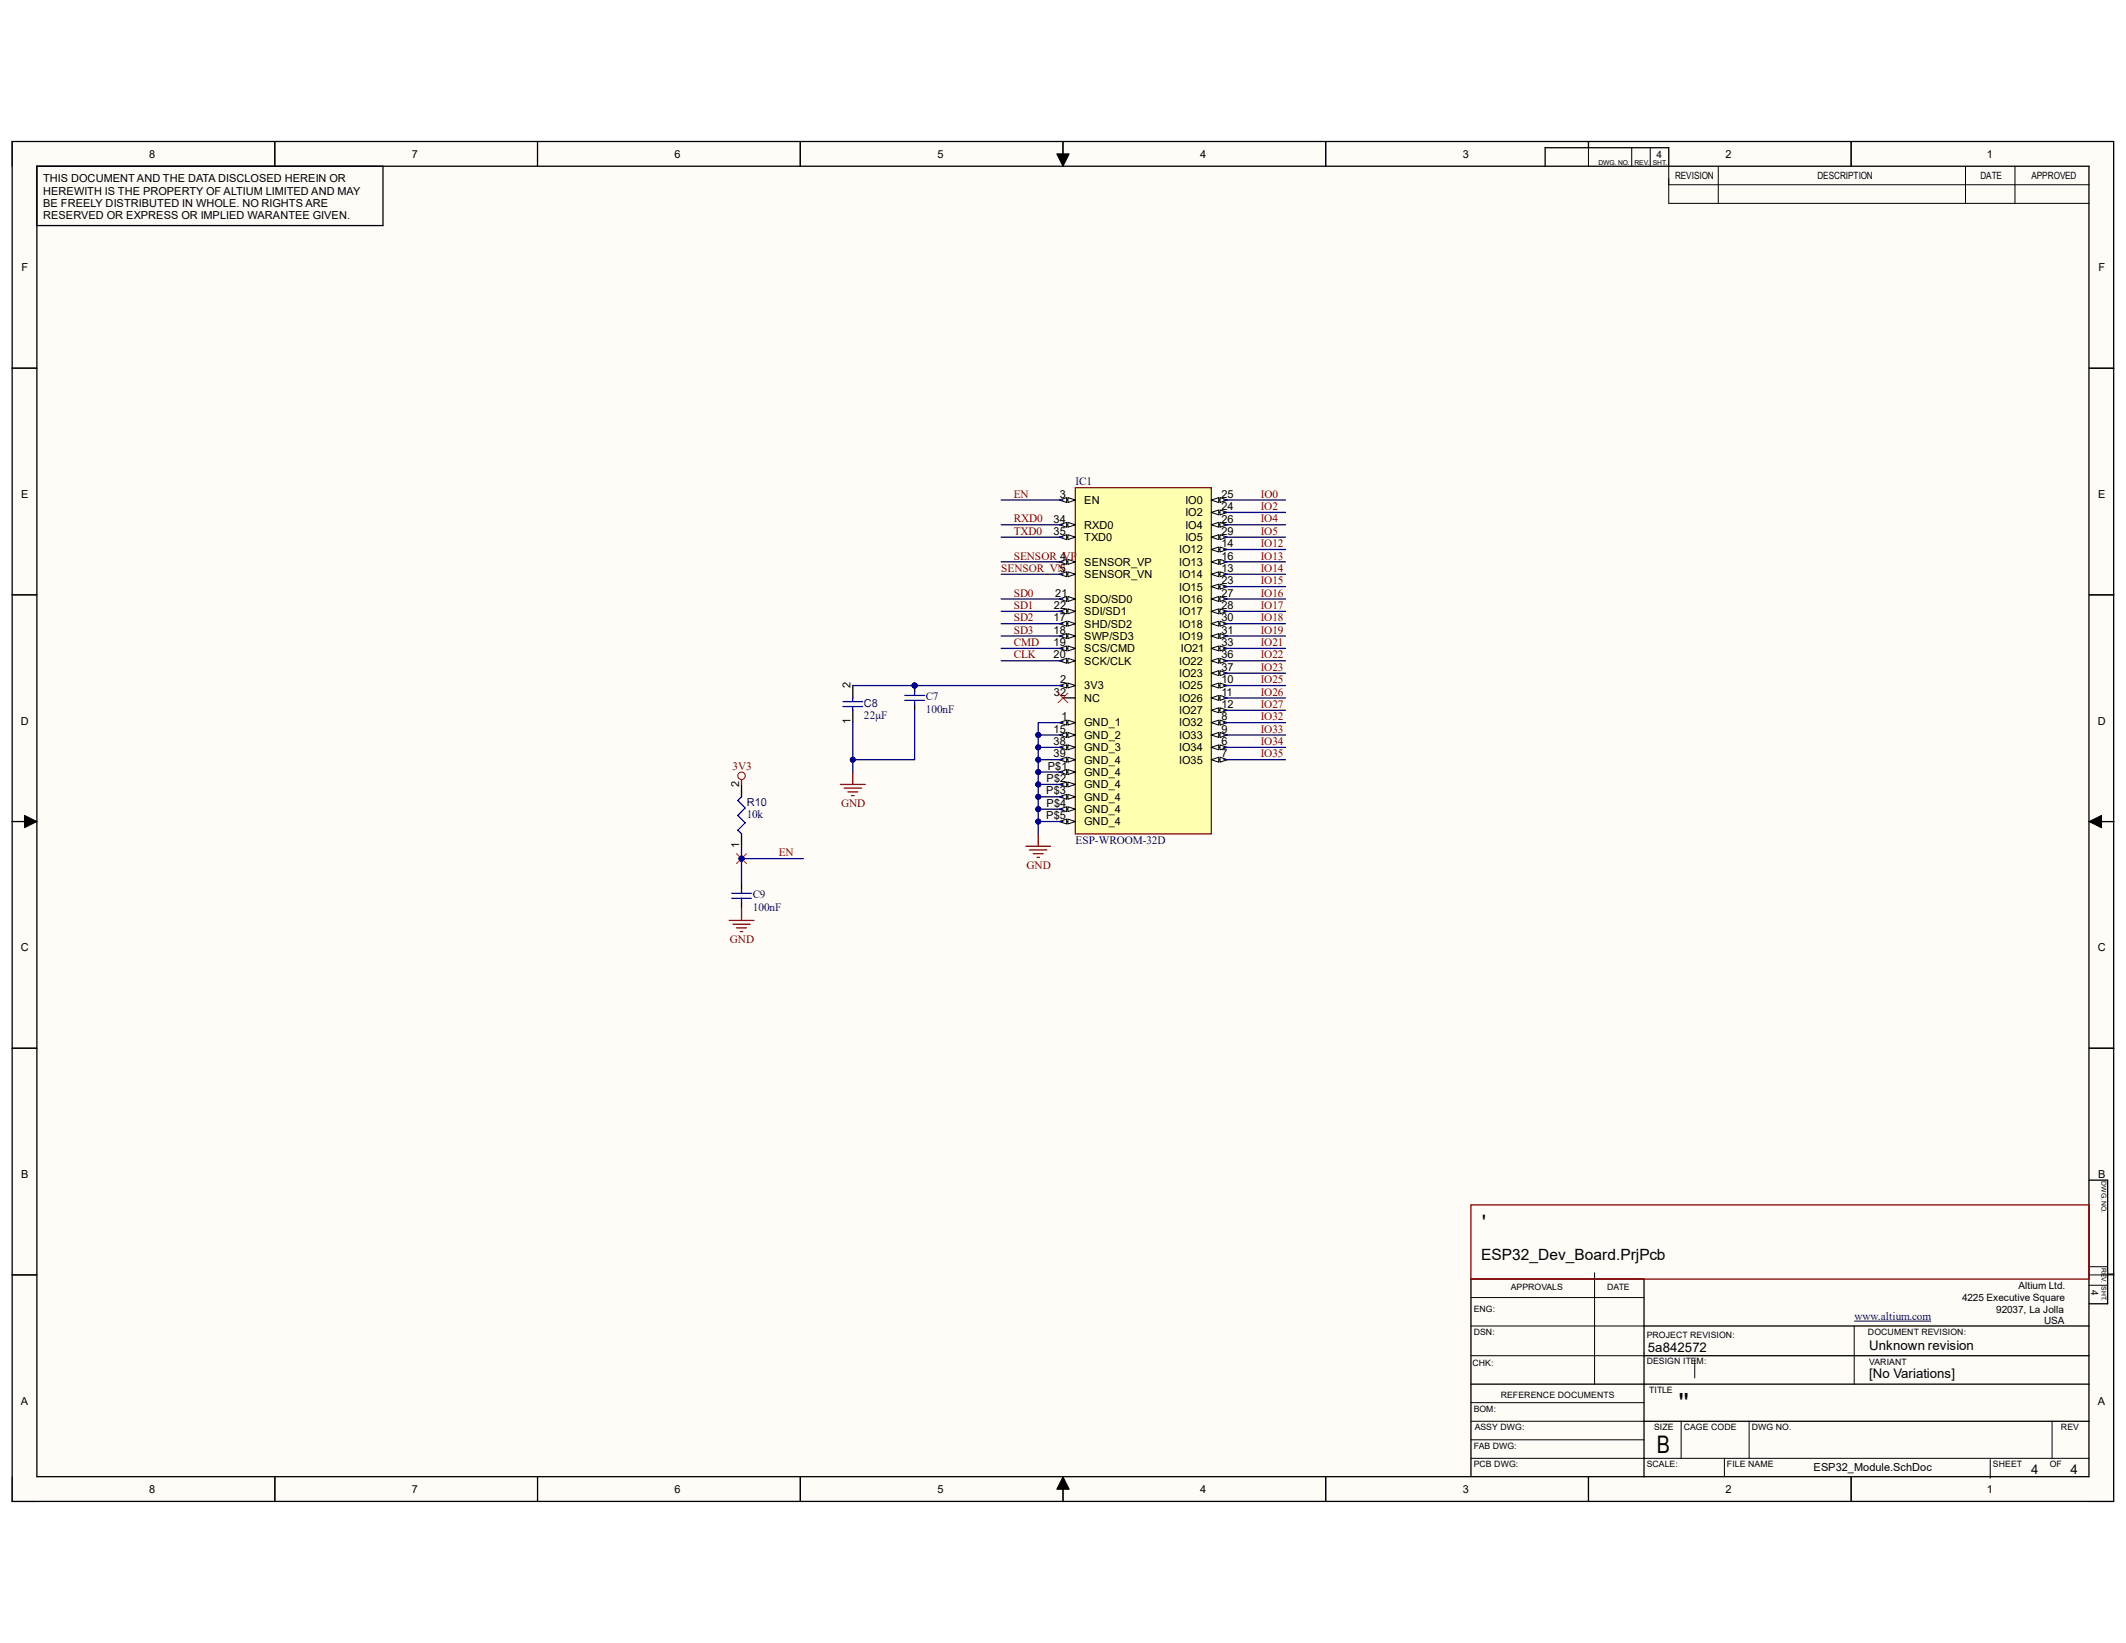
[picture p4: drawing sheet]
<svg xmlns="http://www.w3.org/2000/svg" width="279mm" height="216mm" viewBox="0 0 279 216" stroke-linecap="round" stroke-linejoin="round" font-family="sans-serif">
<g fill="#fffcf8">
<path d="M1.6 18.6h276.2v178.7h-276.2z" fill-rule="evenodd"/>
<path d="M4.8 21.8h269.8v172.3h-269.8z" fill-rule="evenodd"/>
</g>
<g fill="none" stroke="#000" stroke-width=".13">
<path d="M1.6 18.6v3.2M36.1 18.6v3.2M70.6 18.6v3.2M105.2 18.6v3.2M139.7 18.6v3.2M174.2 18.6v3.2M208.8 18.6v3.2M214.4 19.4v2.4M216.9 19.4v2.4M243.3 18.6v3.2M138.9 20.2h1.6l-.8 1.6zM219.3 21.8v4.9h55.3"/>
<path d="M219.3 24.3h55.3M225.8 21.8v4.9M258.3 21.8v4.9M264.8 21.8v4.9M1.6 48.4h3.2M274.6 48.4h3.2M1.6 78.2h3.2M274.6 78.2h3.2M1.6 108h3.2M3.2 107.1l1.6 .9-1.6 .8zM274.6 108l1.6-.9v1.7zM274.6 108h3.2"/>
<path d="M1.6 137.7h3.2M274.6 137.7h3.2M1.6 167.5h3.2M193.3 174.2h22.8M193.3 170.5h22.8M193.3 178.1h22.8M209.6 167.3v14.6M222.7 178.6v2.5M243.7 174.2v7.7M274.6 167.5h3.2M274.6 168.9h2.4M274.6 166.5h2.4"/>
<path d="M1.6 194.1v3.2h3.2M36.1 194.1v3.2M70.6 194.1v3.2M105.2 194.1v3.2M139.7 194.1l.8 1.6h-1.6zM139.7 194.1v3.2M174.2 194.1v3.2M193.3 191.6h81.3M193.3 186.8h22.8M193.3 184.3h22.8M193.3 189.2h22.8M208.8 194.1v3.2"/>
<path d="M220.9 186.8v4.8M226.6 191.6v2.5M229.9 186.8v4.8M243.3 194.1v3.2M261.6 191.8v2.4M269.7 186.8v4.8M274.6 197.3h3.2"/>
</g>
<g fill="none" stroke="#000" stroke-width=".17">
<path d="M1.6 18.6h276.2v178.7h-276.2zM36.1 18.6v3.2M70.6 18.6v3.2M105.2 18.6v3.2M139.7 18.6v3.2M174.2 18.6v3.2M208.8 18.6v.8M243.3 18.6v3.2M50.3 21.8v7.8h-45.5v-7.8h269.7v172.2h-269.7v-172.2M203.1 21.8v-2.4h16.2v2.4M1.6 48.4h3.2M274.6 48.4h3.2"/>
<path d="M1.6 78.2h3.2M274.6 78.2h3.2M1.6 108h3.2M274.6 108h3.2M1.6 137.7h3.2M274.6 137.7h3.2M274.6 155.1h2.4v16.2h-2.4M1.6 167.5h3.2M216.1 174.2h58.5M216.1 178.1h58.5M277 167.4h.8M36.1 194.1v3.2"/>
<path d="M70.6 194.1v3.2M105.2 194.1v3.2M139.7 194.1v3.2M174.2 194.1v3.2M193.3 193.9v-25.8h22.8v26M193.3 181.9h81.3M208.8 194.1v3.2M216.1 186.8h58.5M243.3 194.1v3.2"/>
</g>
<path d="M138.9 20.2h1.6l-.8 1.6zM3.2 107.1l1.6 .9-1.6 .8zM274.6 108l1.6-.9v1.7zM139.7 194.1l.8 1.6h-1.6z" fill="#000"/>
<path d="M193.3 158.3h81.3v9.8h-81.3z" fill="none" stroke="#800000" stroke-width=".17"/>
<path d="M243.7 173.6h10.1" fill="none" stroke="#000080" stroke-width=".13"/>
<path d="M141.3 64.1h17.9v45.5h-17.9z" fill-rule="evenodd" fill="#ffffb0"/>
<path d="M141.3 64.1h17.9v45.5h-17.9z" fill="none" stroke="#800000" stroke-width=".17"/>
<path d="M139.7 65.7h1.6" fill="none" stroke="#000" stroke-width=".17"/>
<path d="M140.3 65.4l1 .3-1 .3z" fill="#f8fcff"/>
<path d="M140.3 65.4l1 .3-1 .3z" fill="none" stroke="#000" stroke-width=".13"/>
<path d="M139.2 65.7l1-.3v.6z" fill="#f8fcff"/>
<path d="M139.2 65.7l1-.3v.6z" fill="none" stroke="#000" stroke-width=".13"/>
<path d="M139.7 69h1.6" fill="none" stroke="#000" stroke-width=".17"/>
<path d="M140.3 68.6l1 .4-1 .3z" fill="#f8fcff"/>
<path d="M140.3 68.6l1 .4-1 .3z" fill="none" stroke="#000" stroke-width=".13"/>
<path d="M139.2 69l1-.4v.7z" fill="#f8fcff"/>
<path d="M139.2 69l1-.4v.7z" fill="none" stroke="#000" stroke-width=".13"/>
<path d="M139.7 70.6h1.6" fill="none" stroke="#000" stroke-width=".17"/>
<path d="M140.3 70.3l1 .3-1 .3z" fill="#f8fcff"/>
<path d="M140.3 70.3l1 .3-1 .3z" fill="none" stroke="#000" stroke-width=".13"/>
<path d="M139.2 70.6l1-.3v.6z" fill="#f8fcff"/>
<path d="M139.2 70.6l1-.3v.6z" fill="none" stroke="#000" stroke-width=".13"/>
<path d="M139.7 73.8h1.6" fill="none" stroke="#000" stroke-width=".17"/>
<path d="M140.3 73.5l1 .3-1 .4z" fill="#f8fcff"/>
<path d="M140.3 73.5l1 .3-1 .4z" fill="none" stroke="#000" stroke-width=".13"/>
<path d="M139.2 73.8l1-.3v.7z" fill="#f8fcff"/>
<path d="M139.2 73.8l1-.3v.7z" fill="none" stroke="#000" stroke-width=".13"/>
<path d="M139.7 75.5h1.6" fill="none" stroke="#000" stroke-width=".17"/>
<path d="M140.3 75.1l1 .4-1 .3z" fill="#f8fcff"/>
<path d="M140.3 75.1l1 .4-1 .3z" fill="none" stroke="#000" stroke-width=".13"/>
<path d="M139.2 75.5l1-.4v.7z" fill="#f8fcff"/>
<path d="M139.2 75.5l1-.4v.7z" fill="none" stroke="#000" stroke-width=".13"/>
<path d="M139.7 78.7h1.6" fill="none" stroke="#000" stroke-width=".17"/>
<path d="M140.3 78.4l1 .3-1 .3z" fill="#f8fcff"/>
<path d="M140.3 78.4l1 .3-1 .3z" fill="none" stroke="#000" stroke-width=".13"/>
<path d="M139.2 78.7l1-.3v.6z" fill="#f8fcff"/>
<path d="M139.2 78.7l1-.3v.6z" fill="none" stroke="#000" stroke-width=".13"/>
<path d="M139.7 80.3h1.6" fill="none" stroke="#000" stroke-width=".17"/>
<path d="M140.3 80l1 .3-1 .4z" fill="#f8fcff"/>
<path d="M140.3 80l1 .3-1 .4z" fill="none" stroke="#000" stroke-width=".13"/>
<path d="M139.2 80.3l1-.3v.7z" fill="#f8fcff"/>
<path d="M139.2 80.3l1-.3v.7z" fill="none" stroke="#000" stroke-width=".13"/>
<path d="M139.7 82h1.6" fill="none" stroke="#000" stroke-width=".17"/>
<path d="M140.3 81.6l1 .4-1 .3z" fill="#f8fcff"/>
<path d="M140.3 81.6l1 .4-1 .3z" fill="none" stroke="#000" stroke-width=".13"/>
<path d="M139.2 82l1-.4v.7z" fill="#f8fcff"/>
<path d="M139.2 82l1-.4v.7z" fill="none" stroke="#000" stroke-width=".13"/>
<path d="M139.7 83.6h1.6" fill="none" stroke="#000" stroke-width=".17"/>
<path d="M140.3 83.3l1 .3-1 .3z" fill="#f8fcff"/>
<path d="M140.3 83.3l1 .3-1 .3z" fill="none" stroke="#000" stroke-width=".13"/>
<path d="M139.2 83.6l1-.3v.6z" fill="#f8fcff"/>
<path d="M139.2 83.6l1-.3v.6z" fill="none" stroke="#000" stroke-width=".13"/>
<path d="M139.7 85.2h1.6" fill="none" stroke="#000" stroke-width=".17"/>
<path d="M140.3 84.9l1 .3-1 .3z" fill="#f8fcff"/>
<path d="M140.3 84.9l1 .3-1 .3z" fill="none" stroke="#000" stroke-width=".13"/>
<path d="M139.2 85.2l1-.3v.6z" fill="#f8fcff"/>
<path d="M139.2 85.2l1-.3v.6z" fill="none" stroke="#000" stroke-width=".13"/>
<path d="M139.7 86.8h1.6" fill="none" stroke="#000" stroke-width=".17"/>
<path d="M140.3 86.5l1 .3-1 .4z" fill="#f8fcff"/>
<path d="M140.3 86.5l1 .3-1 .4z" fill="none" stroke="#000" stroke-width=".13"/>
<path d="M139.2 86.8l1-.3v.7z" fill="#f8fcff"/>
<path d="M139.2 86.8l1-.3v.7z" fill="none" stroke="#000" stroke-width=".13"/>
<path d="M139.7 90.1h1.6" fill="none" stroke="#000" stroke-width=".17"/>
<path d="M140.3 89.8l1 .3-1 .3z" fill="#f8fcff"/>
<path d="M140.3 89.8l1 .3-1 .3z" fill="none" stroke="#000" stroke-width=".13"/>
<path d="M139.2 90.1l1-.3v.6z" fill="#f8fcff"/>
<path d="M139.2 90.1l1-.3v.6z" fill="none" stroke="#000" stroke-width=".13"/>
<path d="M139.7 91.7h1.6M139.7 95h1.6" fill="none" stroke="#000" stroke-width=".17"/>
<path d="M140.3 94.6l1 .4-1 .3z" fill="#f8fcff"/>
<path d="M140.3 94.6l1 .4-1 .3z" fill="none" stroke="#000" stroke-width=".13"/>
<path d="M139.2 95l1-.4v.7z" fill="#f8fcff"/>
<path d="M139.2 95l1-.4v.7z" fill="none" stroke="#000" stroke-width=".13"/>
<path d="M139.7 96.6h1.6" fill="none" stroke="#000" stroke-width=".17"/>
<path d="M140.3 96.3l1 .3-1 .3z" fill="#f8fcff"/>
<path d="M140.3 96.3l1 .3-1 .3z" fill="none" stroke="#000" stroke-width=".13"/>
<path d="M139.2 96.6l1-.3v.6z" fill="#f8fcff"/>
<path d="M139.2 96.6l1-.3v.6z" fill="none" stroke="#000" stroke-width=".13"/>
<path d="M139.7 98.2h1.6" fill="none" stroke="#000" stroke-width=".17"/>
<path d="M140.3 97.9l1 .3-1 .3z" fill="#f8fcff"/>
<path d="M140.3 97.9l1 .3-1 .3z" fill="none" stroke="#000" stroke-width=".13"/>
<path d="M139.2 98.2l1-.3v.6z" fill="#f8fcff"/>
<path d="M139.2 98.2l1-.3v.6z" fill="none" stroke="#000" stroke-width=".13"/>
<path d="M139.7 99.8h1.6" fill="none" stroke="#000" stroke-width=".17"/>
<path d="M140.3 99.5l1 .3-1 .4z" fill="#f8fcff"/>
<path d="M140.3 99.5l1 .3-1 .4z" fill="none" stroke="#000" stroke-width=".13"/>
<path d="M139.2 99.8l1-.3v.7z" fill="#f8fcff"/>
<path d="M139.2 99.8l1-.3v.7z" fill="none" stroke="#000" stroke-width=".13"/>
<path d="M139.7 101.5h1.6" fill="none" stroke="#000" stroke-width=".17"/>
<path d="M140.3 101.1l1 .4-1 .3z" fill="#f8fcff"/>
<path d="M140.3 101.1l1 .4-1 .3z" fill="none" stroke="#000" stroke-width=".13"/>
<path d="M139.2 101.5l1-.4v.7z" fill="#f8fcff"/>
<path d="M139.2 101.5l1-.4v.7z" fill="none" stroke="#000" stroke-width=".13"/>
<path d="M139.7 103.1h1.6" fill="none" stroke="#000" stroke-width=".17"/>
<path d="M140.3 102.8l1 .3-1 .3z" fill="#f8fcff"/>
<path d="M140.3 102.8l1 .3-1 .3z" fill="none" stroke="#000" stroke-width=".13"/>
<path d="M139.2 103.1l1-.3v.6z" fill="#f8fcff"/>
<path d="M139.2 103.1l1-.3v.6z" fill="none" stroke="#000" stroke-width=".13"/>
<path d="M139.7 104.7h1.6" fill="none" stroke="#000" stroke-width=".17"/>
<path d="M140.3 104.4l1 .3-1 .3z" fill="#f8fcff"/>
<path d="M140.3 104.4l1 .3-1 .3z" fill="none" stroke="#000" stroke-width=".13"/>
<path d="M139.2 104.7l1-.3v.6z" fill="#f8fcff"/>
<path d="M139.2 104.7l1-.3v.6z" fill="none" stroke="#000" stroke-width=".13"/>
<path d="M139.7 106.3h1.6" fill="none" stroke="#000" stroke-width=".17"/>
<path d="M140.3 106l1 .3-1 .4z" fill="#f8fcff"/>
<path d="M140.3 106l1 .3-1 .4z" fill="none" stroke="#000" stroke-width=".13"/>
<path d="M139.2 106.3l1-.3v.7z" fill="#f8fcff"/>
<path d="M139.2 106.3l1-.3v.7z" fill="none" stroke="#000" stroke-width=".13"/>
<path d="M139.7 108h1.6" fill="none" stroke="#000" stroke-width=".17"/>
<path d="M140.3 107.6l1 .4-1 .3z" fill="#f8fcff"/>
<path d="M140.3 107.6l1 .4-1 .3z" fill="none" stroke="#000" stroke-width=".13"/>
<path d="M139.2 108l1-.4v.7z" fill="#f8fcff"/>
<path d="M139.2 108l1-.4v.7z" fill="none" stroke="#000" stroke-width=".13"/>
<path d="M159.2 65.7h1.6" fill="none" stroke="#000" stroke-width=".17"/>
<path d="M159.2 65.7l1-.3v.6z" fill="#f8fcff"/>
<path d="M159.2 65.7l1-.3v.6z" fill="none" stroke="#000" stroke-width=".13"/>
<path d="M160.3 65.4l1 .3-1 .3z" fill="#f8fcff"/>
<path d="M160.3 65.4l1 .3-1 .3z" fill="none" stroke="#000" stroke-width=".13"/>
<path d="M159.2 67.3h1.6" fill="none" stroke="#000" stroke-width=".17"/>
<path d="M159.2 67.3l1-.3v.7z" fill="#f8fcff"/>
<path d="M159.2 67.3l1-.3v.7z" fill="none" stroke="#000" stroke-width=".13"/>
<path d="M160.3 67l1 .3-1 .4z" fill="#f8fcff"/>
<path d="M160.3 67l1 .3-1 .4z" fill="none" stroke="#000" stroke-width=".13"/>
<path d="M159.2 69h1.6" fill="none" stroke="#000" stroke-width=".17"/>
<path d="M159.2 69l1-.4v.7z" fill="#f8fcff"/>
<path d="M159.2 69l1-.4v.7z" fill="none" stroke="#000" stroke-width=".13"/>
<path d="M160.3 68.6l1 .4-1 .3z" fill="#f8fcff"/>
<path d="M160.3 68.6l1 .4-1 .3z" fill="none" stroke="#000" stroke-width=".13"/>
<path d="M159.2 70.6h1.6" fill="none" stroke="#000" stroke-width=".17"/>
<path d="M159.2 70.6l1-.3v.6z" fill="#f8fcff"/>
<path d="M159.2 70.6l1-.3v.6z" fill="none" stroke="#000" stroke-width=".13"/>
<path d="M160.3 70.3l1 .3-1 .3z" fill="#f8fcff"/>
<path d="M160.3 70.3l1 .3-1 .3z" fill="none" stroke="#000" stroke-width=".13"/>
<path d="M159.2 72.2h1.6" fill="none" stroke="#000" stroke-width=".17"/>
<path d="M159.2 72.2l1-.3v.6z" fill="#f8fcff"/>
<path d="M159.2 72.2l1-.3v.6z" fill="none" stroke="#000" stroke-width=".13"/>
<path d="M160.3 71.9l1 .3-1 .3z" fill="#f8fcff"/>
<path d="M160.3 71.9l1 .3-1 .3z" fill="none" stroke="#000" stroke-width=".13"/>
<path d="M159.2 73.8h1.6" fill="none" stroke="#000" stroke-width=".17"/>
<path d="M159.2 73.8l1-.3v.7z" fill="#f8fcff"/>
<path d="M159.2 73.8l1-.3v.7z" fill="none" stroke="#000" stroke-width=".13"/>
<path d="M160.3 73.5l1 .3-1 .4z" fill="#f8fcff"/>
<path d="M160.3 73.5l1 .3-1 .4z" fill="none" stroke="#000" stroke-width=".13"/>
<path d="M159.2 75.5h1.6" fill="none" stroke="#000" stroke-width=".17"/>
<path d="M159.2 75.5l1-.4v.7z" fill="#f8fcff"/>
<path d="M159.2 75.5l1-.4v.7z" fill="none" stroke="#000" stroke-width=".13"/>
<path d="M160.3 75.1l1 .4-1 .3z" fill="#f8fcff"/>
<path d="M160.3 75.1l1 .4-1 .3z" fill="none" stroke="#000" stroke-width=".13"/>
<path d="M159.2 77.1h1.6" fill="none" stroke="#000" stroke-width=".17"/>
<path d="M159.2 77.1l1-.3v.6z" fill="#f8fcff"/>
<path d="M159.2 77.1l1-.3v.6z" fill="none" stroke="#000" stroke-width=".13"/>
<path d="M160.3 76.8l1 .3-1 .3z" fill="#f8fcff"/>
<path d="M160.3 76.8l1 .3-1 .3z" fill="none" stroke="#000" stroke-width=".13"/>
<path d="M159.2 78.7h1.6" fill="none" stroke="#000" stroke-width=".17"/>
<path d="M159.2 78.7l1-.3v.6z" fill="#f8fcff"/>
<path d="M159.2 78.7l1-.3v.6z" fill="none" stroke="#000" stroke-width=".13"/>
<path d="M160.3 78.4l1 .3-1 .3z" fill="#f8fcff"/>
<path d="M160.3 78.4l1 .3-1 .3z" fill="none" stroke="#000" stroke-width=".13"/>
<path d="M159.2 80.3h1.6" fill="none" stroke="#000" stroke-width=".17"/>
<path d="M159.2 80.3l1-.3v.7z" fill="#f8fcff"/>
<path d="M159.2 80.3l1-.3v.7z" fill="none" stroke="#000" stroke-width=".13"/>
<path d="M160.3 80l1 .3-1 .4z" fill="#f8fcff"/>
<path d="M160.3 80l1 .3-1 .4z" fill="none" stroke="#000" stroke-width=".13"/>
<path d="M159.2 82h1.6" fill="none" stroke="#000" stroke-width=".17"/>
<path d="M159.2 82l1-.4v.7z" fill="#f8fcff"/>
<path d="M159.2 82l1-.4v.7z" fill="none" stroke="#000" stroke-width=".13"/>
<path d="M160.3 81.6l1 .4-1 .3z" fill="#f8fcff"/>
<path d="M160.3 81.6l1 .4-1 .3z" fill="none" stroke="#000" stroke-width=".13"/>
<path d="M159.2 83.6h1.6" fill="none" stroke="#000" stroke-width=".17"/>
<path d="M159.2 83.6l1-.3v.6z" fill="#f8fcff"/>
<path d="M159.2 83.6l1-.3v.6z" fill="none" stroke="#000" stroke-width=".13"/>
<path d="M160.3 83.3l1 .3-1 .3z" fill="#f8fcff"/>
<path d="M160.3 83.3l1 .3-1 .3z" fill="none" stroke="#000" stroke-width=".13"/>
<path d="M159.2 85.2h1.6" fill="none" stroke="#000" stroke-width=".17"/>
<path d="M159.2 85.2l1-.3v.6z" fill="#f8fcff"/>
<path d="M159.2 85.2l1-.3v.6z" fill="none" stroke="#000" stroke-width=".13"/>
<path d="M160.3 84.9l1 .3-1 .3z" fill="#f8fcff"/>
<path d="M160.3 84.9l1 .3-1 .3z" fill="none" stroke="#000" stroke-width=".13"/>
<path d="M159.2 86.8h1.6" fill="none" stroke="#000" stroke-width=".17"/>
<path d="M159.2 86.8l1-.3v.7z" fill="#f8fcff"/>
<path d="M159.2 86.8l1-.3v.7z" fill="none" stroke="#000" stroke-width=".13"/>
<path d="M160.3 86.5l1 .3-1 .4z" fill="#f8fcff"/>
<path d="M160.3 86.5l1 .3-1 .4z" fill="none" stroke="#000" stroke-width=".13"/>
<path d="M159.2 88.5h1.6" fill="none" stroke="#000" stroke-width=".17"/>
<path d="M159.2 88.5l1-.4v.7z" fill="#f8fcff"/>
<path d="M159.2 88.5l1-.4v.7z" fill="none" stroke="#000" stroke-width=".13"/>
<path d="M160.3 88.1l1 .4-1 .3z" fill="#f8fcff"/>
<path d="M160.3 88.1l1 .4-1 .3z" fill="none" stroke="#000" stroke-width=".13"/>
<path d="M159.2 90.1h1.6" fill="none" stroke="#000" stroke-width=".17"/>
<path d="M159.2 90.1l1-.3v.6z" fill="#f8fcff"/>
<path d="M159.2 90.1l1-.3v.6z" fill="none" stroke="#000" stroke-width=".13"/>
<path d="M160.3 89.8l1 .3-1 .3z" fill="#f8fcff"/>
<path d="M160.3 89.8l1 .3-1 .3z" fill="none" stroke="#000" stroke-width=".13"/>
<path d="M159.2 91.7h1.6" fill="none" stroke="#000" stroke-width=".17"/>
<path d="M159.2 91.7l1-.3v.6z" fill="#f8fcff"/>
<path d="M159.2 91.7l1-.3v.6z" fill="none" stroke="#000" stroke-width=".13"/>
<path d="M160.3 91.4l1 .3-1 .3z" fill="#f8fcff"/>
<path d="M160.3 91.4l1 .3-1 .3z" fill="none" stroke="#000" stroke-width=".13"/>
<path d="M159.2 93.3h1.6" fill="none" stroke="#000" stroke-width=".17"/>
<path d="M159.2 93.3l1-.3v.7z" fill="#f8fcff"/>
<path d="M159.2 93.3l1-.3v.7z" fill="none" stroke="#000" stroke-width=".13"/>
<path d="M160.3 93l1 .3-1 .4z" fill="#f8fcff"/>
<path d="M160.3 93l1 .3-1 .4z" fill="none" stroke="#000" stroke-width=".13"/>
<path d="M159.2 95h1.6" fill="none" stroke="#000" stroke-width=".17"/>
<path d="M159.2 95l1-.4v.7z" fill="#f8fcff"/>
<path d="M159.2 95l1-.4v.7z" fill="none" stroke="#000" stroke-width=".13"/>
<path d="M160.3 94.6l1 .4-1 .3z" fill="#f8fcff"/>
<path d="M160.3 94.6l1 .4-1 .3z" fill="none" stroke="#000" stroke-width=".13"/>
<path d="M159.2 96.6h1.6" fill="none" stroke="#000" stroke-width=".17"/>
<path d="M159.2 96.6l1-.3v.6z" fill="#f8fcff"/>
<path d="M159.2 96.6l1-.3v.6z" fill="none" stroke="#000" stroke-width=".13"/>
<path d="M160.3 96.3l1 .3-1 .3z" fill="#f8fcff"/>
<path d="M160.3 96.3l1 .3-1 .3z" fill="none" stroke="#000" stroke-width=".13"/>
<path d="M159.2 98.2h1.6" fill="none" stroke="#000" stroke-width=".17"/>
<path d="M159.2 98.2l1-.3v.6z" fill="#f8fcff"/>
<path d="M159.2 98.2l1-.3v.6z" fill="none" stroke="#000" stroke-width=".13"/>
<path d="M160.3 97.9l1 .3-1 .3z" fill="#f8fcff"/>
<path d="M160.3 97.9l1 .3-1 .3z" fill="none" stroke="#000" stroke-width=".13"/>
<path d="M159.2 99.8h1.6" fill="none" stroke="#000" stroke-width=".17"/>
<path d="M159.2 99.8l1-.3v.7z" fill="#f8fcff"/>
<path d="M159.2 99.8l1-.3v.7z" fill="none" stroke="#000" stroke-width=".13"/>
<path d="M160.3 99.5l1 .3-1 .4z" fill="#f8fcff"/>
<path d="M160.3 99.5l1 .3-1 .4z" fill="none" stroke="#000" stroke-width=".13"/>
<path d="M112.1 90.1v1.6M112.1 93.3v1.7" fill="none" stroke="#000" stroke-width=".17"/>
<path d="M110.8 92.2h2.6M110.8 92.8h2.6M112.1 91.7v.5M112.1 92.8v.5" fill="none" stroke="#00f" stroke-width=".17"/>
<circle cx="120.2" cy="90.1" r=".32" fill="#000080"/>
<circle cx="120.2" cy="90.1" r=".32" fill="none" stroke="#000080" stroke-width=".13"/>
<path d="M120.2 90.1v.8M120.2 92.5v.8" fill="none" stroke="#000" stroke-width=".17"/>
<circle cx="120.2" cy="90.1" r=".32" fill="#000080"/>
<circle cx="120.2" cy="90.1" r=".32" fill="none" stroke="#000080" stroke-width=".13"/>
<path d="M118.9 91.4h2.6M118.9 92h2.6M120.2 90.9v.5M120.2 92v.5M96.1 117.4h2.7M96.1 118h2.7M97.5 116.9v.5M97.5 118v.5M97.5 104.7l-.5 .5 .9 1-.9 .9 .9 1-.9 1 .5 .5" fill="none" stroke="#00f" stroke-width=".17"/>
<path d="M97.5 103.1v1.6M97.5 109.6v1.6M97.5 116.1v.8M97.5 118.5v.8" fill="none" stroke="#000" stroke-width=".17"/>
<path d="M97.5 111.2v4.9" fill="none" stroke="#000080" stroke-width=".17"/>
<circle cx="97.5" cy="112.8" r=".32" fill="#000080"/>
<circle cx="97.5" cy="112.8" r=".32" fill="none" stroke="#000080" stroke-width=".13"/>
<path d="M120.2 90.1h19.5" fill="none" stroke="#000080" stroke-width=".17"/>
<circle cx="120.2" cy="90.1" r=".32" fill="#000080"/>
<circle cx="120.2" cy="90.1" r=".32" fill="none" stroke="#000080" stroke-width=".13"/>
<path d="M112.1 90.1h8.1" fill="none" stroke="#000080" stroke-width=".17"/>
<circle cx="120.2" cy="90.1" r=".32" fill="#000080"/>
<circle cx="120.2" cy="90.1" r=".32" fill="none" stroke="#000080" stroke-width=".13"/>
<path d="M120.2 93.3v6.5h-8.1v-4.8" fill="none" stroke="#000080" stroke-width=".17"/>
<circle cx="112.1" cy="99.8" r=".32" fill="#000080"/>
<circle cx="112.1" cy="99.8" r=".32" fill="none" stroke="#000080" stroke-width=".13"/>
<path d="M110.4 103.1h3.3M110.9 103.6h2.3M111.4 104.1h1.3M111.9 104.5h.3M112.1 101.5v1.6" fill="none" stroke="#800000" stroke-width=".17"/>
<path d="M112.1 99.8v1.7" fill="none" stroke="#000080" stroke-width=".17"/>
<circle cx="112.1" cy="99.8" r=".32" fill="#000080"/>
<circle cx="112.1" cy="99.8" r=".32" fill="none" stroke="#000080" stroke-width=".13"/>
<path d="M97.5 102.4v.7M97.5 119.3v1.7M134.8 111.2h3.3M135.3 111.7h2.3M135.8 112.2h1.3M136.3 112.7h.3M136.4 109.6v1.6M95.8 121h3.3M96.3 121.4h2.3M96.8 121.9h1.3M97.3 122.4h.3" fill="none" stroke="#800000" stroke-width=".17"/>
<circle cx="97.5" cy="101.9" r=".49" fill="none" stroke="#800000" stroke-width=".13"/>
<path d="M139.7 108h-3.3v1.6" fill="none" stroke="#000080" stroke-width=".17"/>
<circle cx="136.4" cy="108" r=".32" fill="#000080"/>
<circle cx="136.4" cy="108" r=".32" fill="none" stroke="#000080" stroke-width=".13"/>
<path d="M139.7 106.3h-3.3v1.7" fill="none" stroke="#000080" stroke-width=".17"/>
<circle cx="136.4" cy="106.3" r=".32" fill="#000080"/>
<circle cx="136.4" cy="106.3" r=".32" fill="none" stroke="#000080" stroke-width=".13"/>
<circle cx="136.4" cy="108" r=".32" fill="#000080"/>
<circle cx="136.4" cy="108" r=".32" fill="none" stroke="#000080" stroke-width=".13"/>
<path d="M139.7 104.7h-3.3v1.6" fill="none" stroke="#000080" stroke-width=".17"/>
<circle cx="136.4" cy="104.7" r=".32" fill="#000080"/>
<circle cx="136.4" cy="104.7" r=".32" fill="none" stroke="#000080" stroke-width=".13"/>
<circle cx="136.4" cy="106.3" r=".32" fill="#000080"/>
<circle cx="136.4" cy="106.3" r=".32" fill="none" stroke="#000080" stroke-width=".13"/>
<path d="M139.7 103.1h-3.3v1.6" fill="none" stroke="#000080" stroke-width=".17"/>
<circle cx="136.4" cy="103.1" r=".32" fill="#000080"/>
<circle cx="136.4" cy="103.1" r=".32" fill="none" stroke="#000080" stroke-width=".13"/>
<circle cx="136.4" cy="104.7" r=".32" fill="#000080"/>
<circle cx="136.4" cy="104.7" r=".32" fill="none" stroke="#000080" stroke-width=".13"/>
<path d="M139.7 101.5h-3.3v1.6" fill="none" stroke="#000080" stroke-width=".17"/>
<circle cx="136.4" cy="101.5" r=".32" fill="#000080"/>
<circle cx="136.4" cy="101.5" r=".32" fill="none" stroke="#000080" stroke-width=".13"/>
<circle cx="136.4" cy="103.1" r=".32" fill="#000080"/>
<circle cx="136.4" cy="103.1" r=".32" fill="none" stroke="#000080" stroke-width=".13"/>
<path d="M139.7 99.8h-3.3v1.7" fill="none" stroke="#000080" stroke-width=".17"/>
<circle cx="136.4" cy="99.8" r=".32" fill="#000080"/>
<circle cx="136.4" cy="99.8" r=".32" fill="none" stroke="#000080" stroke-width=".13"/>
<circle cx="136.4" cy="101.5" r=".32" fill="#000080"/>
<circle cx="136.4" cy="101.5" r=".32" fill="none" stroke="#000080" stroke-width=".13"/>
<path d="M139.7 98.2h-3.3v1.6" fill="none" stroke="#000080" stroke-width=".17"/>
<circle cx="136.4" cy="98.2" r=".32" fill="#000080"/>
<circle cx="136.4" cy="98.2" r=".32" fill="none" stroke="#000080" stroke-width=".13"/>
<circle cx="136.4" cy="99.8" r=".32" fill="#000080"/>
<circle cx="136.4" cy="99.8" r=".32" fill="none" stroke="#000080" stroke-width=".13"/>
<path d="M139.7 96.6h-3.3v1.6" fill="none" stroke="#000080" stroke-width=".17"/>
<circle cx="136.4" cy="96.6" r=".32" fill="#000080"/>
<circle cx="136.4" cy="96.6" r=".32" fill="none" stroke="#000080" stroke-width=".13"/>
<circle cx="136.4" cy="98.2" r=".32" fill="#000080"/>
<circle cx="136.4" cy="98.2" r=".32" fill="none" stroke="#000080" stroke-width=".13"/>
<path d="M139.7 95h-3.3v1.6" fill="none" stroke="#000080" stroke-width=".17"/>
<circle cx="136.4" cy="96.6" r=".32" fill="#000080"/>
<circle cx="136.4" cy="96.6" r=".32" fill="none" stroke="#000080" stroke-width=".13"/>
<path d="M139 91.1l1.3 1.3M140.3 91.1l-1.3 1.3" fill="none" stroke="#f00" stroke-width=".13"/>
<g fill="none" stroke="#000080" stroke-width=".17">
<path d="M131.6 65.7h8.1M131.6 69h8.1M131.6 70.6h8.1M131.6 73.8h8.1M131.6 75.5h8.1M131.6 78.7h8.1M160.8 65.7h8.1M160.8 67.3h8.1M160.8 69h8.1M160.8 70.6h8.1M160.8 72.2h8.1M160.8 73.8h8.1"/>
<path d="M160.8 75.5h8.1M160.8 77.1h8.1M160.8 78.7h8.1M131.6 80.3h8.1M131.6 82h8.1M131.6 83.6h8.1M131.6 85.2h8.1M131.6 86.8h8.1M160.8 80.3h8.1M160.8 82h8.1M160.8 83.6h8.1M160.8 85.2h8.1"/>
<path d="M160.8 86.8h8.1M160.8 88.5h8.1M160.8 90.1h8.1M160.8 91.7h8.1M160.8 93.3h8.1M160.8 95h8.1M160.8 96.6h8.1M160.8 98.2h8.1M160.8 99.8h8.1M97.5 112.8h8.1"/>
</g>
<circle cx="97.5" cy="112.8" r=".32" fill="#000080"/>
<circle cx="97.5" cy="112.8" r=".32" fill="none" stroke="#000080" stroke-width=".13"/>
<path d="M96.8 112.2l1.3 1.3M98.1 112.2l-1.3 1.3" fill="none" stroke="#f00" stroke-width=".13"/>
<circle cx="97.5" cy="112.8" r=".32" fill="#000080"/>
<circle cx="97.5" cy="112.8" r=".32" fill="none" stroke="#000080" stroke-width=".13"/>
<text font-size="3.5" x="220.6" y="185.5">''</text>
<text font-size="3.2" x="217.7" y="191">B</text>
<text font-size="2.6" x="194.8" y="161.5">'</text>
<text font-size="2" x="194.6" y="165.5">ESP32_Dev_Board.PrjPcb</text>
<g font-size="1.7">
<text x="216.6" y="177.6">5a842572</text>
<text x="245.7" y="177.5">Unknown revision</text>
<text x="245.7" y="181">[No Variations]</text>
<text x="267" y="193.7">4</text>
<text x="272.1" y="193.7">4</text>
</g>
<g font-size="1.5" fill="#800000">
<text x="133.2" y="65.4">EN</text>
<text x="165.7" y="65.4">IO0</text>
<text x="133.2" y="68.6">RXD0</text>
<text x="133.2" y="70.3">TXD0</text>
<text x="165.7" y="67">IO2</text>
<text x="165.7" y="68.6">IO4</text>
<text x="165.7" y="70.3">IO5</text>
<text x="165.7" y="71.9">IO12</text>
<text x="131.6" y="75.1">SENSOR_VN</text>
<text x="133.2" y="73.5">SENSOR_VP</text>
<text x="165.7" y="73.5">IO13</text>
<text x="165.7" y="75.1">IO14</text>
<text x="165.7" y="76.8">IO15</text>
<text x="133.2" y="78.4">SD0</text>
<text x="133.2" y="80">SD1</text>
<text x="133.2" y="81.7">SD2</text>
<text x="133.2" y="83.3">SD3</text>
<text x="165.7" y="78.4">IO16</text>
<text x="165.7" y="80">IO17</text>
<text x="165.7" y="81.7">IO18</text>
<text x="165.7" y="83.3">IO19</text>
<text x="133.2" y="84.9">CMD</text>
<text x="133.2" y="86.5">CLK</text>
<text x="165.7" y="84.9">IO21</text>
<text x="165.7" y="86.5">IO22</text>
<text x="165.7" y="88.1">IO23</text>
<text x="165.7" y="89.7">IO25</text>
<text x="165.7" y="91.4">IO26</text>
<text x="165.7" y="93">IO27</text>
<text x="165.7" y="94.7">IO32</text>
<text x="96.3" y="101.1">3V3</text>
<text x="165.7" y="96.3">IO33</text>
<text x="165.7" y="97.9">IO34</text>
<text x="165.7" y="99.5">IO35</text>
<text x="110.5" y="106">GND</text>
<text x="102.4" y="112.5">EN</text>
<text x="134.9" y="114.1">GND</text>
<text x="95.9" y="123.9">GND</text>
</g>
<g font-size="1.5" fill="#000080">
<text x="141.4" y="63.8">IC1</text>
<text x="113.5" y="94.5">22µF</text>
<text x="121.7" y="93.7">100nF</text>
<text x="121.7" y="92">C7</text>
<text x="98.1" y="107.5">10k</text>
<text x="141.4" y="110.9">ESP-WROOM-32D</text>
<text x="98.9" y="119.7">100nF</text>
<text x="98.9" y="118">C9</text>
<text x="243.7" y="173.4">www.altium.com</text>
</g>
<g font-size="1.4">
<text x="5.7" y="24">THIS DOCUMENT AND THE DATA DISCLOSED HEREIN OR</text>
<text x="19.6" y="20.7">8</text>
<text x="54.1" y="20.7">7</text>
<text x="88.6" y="20.7">6</text>
<text x="123.2" y="20.7">5</text>
<text x="157.7" y="20.7">4</text>
<text x="192.2" y="20.7">3</text>
<text x="226.8" y="20.7">2</text>
<text x="261.1" y="20.7">1</text>
<text x="5.7" y="25.6">HEREWITH IS THE PROPERTY OF ALTIUM LIMITED AND MAY</text>
<text x="5.7" y="27.2">BE FREELY DISTRIBUTED IN WHOLE. NO RIGHTS ARE</text>
<text x="5.7" y="28.8">RESERVED OR EXPRESS OR IMPLIED WARANTEE GIVEN.</text>
<text x="2.8" y="35.6">F</text>
<text x="275.8" y="35.6">F</text>
<text x="2.8" y="65.4">E</text>
<text x="139.3" y="65.4">3</text>
<text x="160.5" y="65.4">25</text>
<text x="275.8" y="65.4">E</text>
<text x="138.5" y="68.7">34</text>
<text x="138.5" y="70.3">35</text>
<text x="142.5" y="66.2">EN</text>
<text x="142.5" y="69.5">RXD0</text>
<text x="142.5" y="71.1">TXD0</text>
<text x="155.8" y="66.2">IO0</text>
<text x="155.8" y="67.9">IO2</text>
<text x="155.8" y="69.5">IO4</text>
<text x="155.8" y="71.1">IO5</text>
<text x="160.5" y="67">24</text>
<text x="160.5" y="68.7">26</text>
<text x="160.5" y="70.3">29</text>
<text x="160.5" y="71.9">14</text>
<text x="139.3" y="75.1">5</text>
<text x="139.3" y="73.5">4</text>
<text x="142.5" y="74.3">SENSOR_VP</text>
<text x="142.5" y="75.9">SENSOR_VN</text>
<text x="155" y="72.7">IO12</text>
<text x="155" y="74.3">IO13</text>
<text x="155" y="75.9">IO14</text>
<text x="155" y="77.6">IO15</text>
<text x="160.5" y="73.5">16</text>
<text x="160.5" y="75.1">13</text>
<text x="160.5" y="76.8">23</text>
<text x="138.5" y="81.7">17</text>
<text x="138.5" y="83.3">18</text>
<text x="138.5" y="80">22</text>
<text x="138.7" y="78.4">21</text>
<text x="142.5" y="79.2">SDO/SD0</text>
<text x="142.5" y="80.9">SDI/SD1</text>
<text x="142.5" y="82.5">SHD/SD2</text>
<text x="155" y="79.2">IO16</text>
<text x="155" y="80.9">IO17</text>
<text x="155" y="82.5">IO18</text>
<text x="160.5" y="78.4">27</text>
<text x="160.5" y="80">28</text>
<text x="160.5" y="81.7">30</text>
<text x="160.5" y="83.3">31</text>
<text x="138.5" y="84.9">19</text>
<text x="138.5" y="86.5">20</text>
<text x="139.3" y="89.8">2</text>
<text x="142.5" y="84.1">SWP/SD3</text>
<text x="142.5" y="85.7">SCS/CMD</text>
<text x="142.5" y="87.3">SCK/CLK</text>
<text x="155" y="84.1">IO19</text>
<text x="155" y="87.3">IO22</text>
<text x="155" y="88.9">IO23</text>
<text x="155.2" y="85.7">IO21</text>
<text x="160.5" y="84.9">33</text>
<text x="160.5" y="86.5">36</text>
<text x="160.5" y="88.1">37</text>
<text x="160.5" y="89.8">10</text>
<text x="2.8" y="95.2">D</text>
<text x="111.8" y="95.2" transform="rotate(-90 111.8 95.2)">1</text>
<text x="111.8" y="90.4" transform="rotate(-90 111.8 90.4)">2</text>
<text x="138.5" y="91.4">32</text>
<text x="139.5" y="94.7">1</text>
<text x="142.5" y="90.6">3V3</text>
<text x="142.5" y="92.2">NC</text>
<text x="142.5" y="95.5">GND_1</text>
<text x="155" y="90.6">IO25</text>
<text x="155" y="92.2">IO26</text>
<text x="155" y="93.9">IO27</text>
<text x="155" y="95.5">IO32</text>
<text x="160.5" y="91.4">11</text>
<text x="160.5" y="93">12</text>
<text x="160.5" y="94.7">8</text>
<text x="275.7" y="95.2">D</text>
<text x="137.7" y="101.1">P$1</text>
<text x="138.5" y="96.3">15</text>
<text x="138.5" y="97.9">38</text>
<text x="138.5" y="99.5">39</text>
<text x="142.5" y="97.1">GND_2</text>
<text x="142.5" y="98.7">GND_3</text>
<text x="142.5" y="100.3">GND_4</text>
<text x="142.5" y="102">GND_4</text>
<text x="155" y="97.1">IO33</text>
<text x="155" y="98.7">IO34</text>
<text x="155" y="100.3">IO35</text>
<text x="160.5" y="96.3">9</text>
<text x="160.5" y="97.9">6</text>
<text x="160.5" y="99.5">7</text>
<text x="97.2" y="103.4" transform="rotate(-90 97.2 103.4)">2</text>
<text x="137.5" y="104.4">P$3</text>
<text x="137.5" y="107.7">P$5</text>
<text x="137.5" y="102.8">P$2</text>
<text x="137.5" y="106">P$4</text>
<text x="142.5" y="103.6">GND_4</text>
<text x="142.5" y="105.2">GND_4</text>
<text x="142.5" y="106.8">GND_4</text>
<text x="97.2" y="111.4" transform="rotate(-90 97.2 111.4)">1</text>
<text x="142.5" y="108.5">GND_4</text>
<text x="2.8" y="125">C</text>
<text x="275.7" y="125">C</text>
<text x="2.8" y="154.8">B</text>
<text x="275.8" y="154.8">B</text>
<text x="2.8" y="184.6">A</text>
<text x="275.7" y="184.6">A</text>
<text x="19.6" y="196.2">8</text>
<text x="54.1" y="196.2">7</text>
<text x="88.6" y="196.2">6</text>
<text x="123.2" y="196.2">5</text>
<text x="157.7" y="196.2">4</text>
<text x="192.2" y="196.2">3</text>
<text x="226.8" y="196.2">2</text>
<text x="238.3" y="193.3">ESP32_Module.SchDoc</text>
<text x="261.1" y="196.2">1</text>
</g>
<g font-size="1.4" fill="#000080">
<text x="113.5" y="92.9">C8</text>
<text x="98.1" y="105.9">R10</text>
</g>
<g font-size="1.3">
<text x="217.7" y="20.7">4</text>
<text x="220.1" y="23.5">REVISION</text>
<text x="238.9" y="23.5">DESCRIPTION</text>
<text x="260.3" y="23.5">DATE</text>
<text x="267" y="23.5">APPROVED</text>
<text x="257.9" y="170.9">4225 Executive Square</text>
<text x="262.3" y="172.5">92037, La Jolla</text>
<text x="265.3" y="169.4">Altium Ltd.</text>
<text x="268.6" y="173.9">USA</text>
<text x="274.8" y="169.5" transform="rotate(90 274.8 169.5)">4</text>
</g>
<g font-size="1.1">
<text x="193.7" y="172.4">ENG:</text>
<text x="198.5" y="169.5">APPROVALS</text>
<text x="211.2" y="169.5">DATE</text>
<text x="193.5" y="179.5">CHK:</text>
<text x="193.7" y="175.5">DSN:</text>
<text x="216.4" y="175.8">PROJECT REVISION:</text>
<text x="216.4" y="179.2">DESIGN ITEM:</text>
<text x="245.5" y="175.5">DOCUMENT REVISION:</text>
<text x="245.7" y="179.4">VARIANT</text>
<text x="193.7" y="185.5">BOM:</text>
<text x="197.2" y="183.8">REFERENCE DOCUMENTS</text>
<text x="216.7" y="183.1">TITLE</text>
<text x="193.7" y="190.4">FAB DWG:</text>
<text x="193.8" y="188">ASSY DWG:</text>
<text x="217.4" y="188">SIZE</text>
<text x="221.3" y="188">CAGE CODE</text>
<text x="230.2" y="188">DWG NO.</text>
<text x="270.8" y="188">REV</text>
<text x="193.7" y="192.8">PCB DWG:</text>
<text x="216.4" y="192.8">SCALE:</text>
<text x="226.9" y="192.8">FILE NAME</text>
<text x="261.9" y="192.8">SHEET</text>
<text x="269.4" y="192.8">OF</text>
</g>
<g font-size=".9">
<text x="210.1" y="21.7">DWG. NO.</text>
<text x="214.8" y="21.7">REV. SHT.</text>
<text x="276.2" y="155.2" transform="rotate(90 276.2 155.2)">DWG. NO.</text>
<text x="276.2" y="166.6" transform="rotate(90 276.2 166.6)">REV. SHT.</text>
</g>
</svg>
